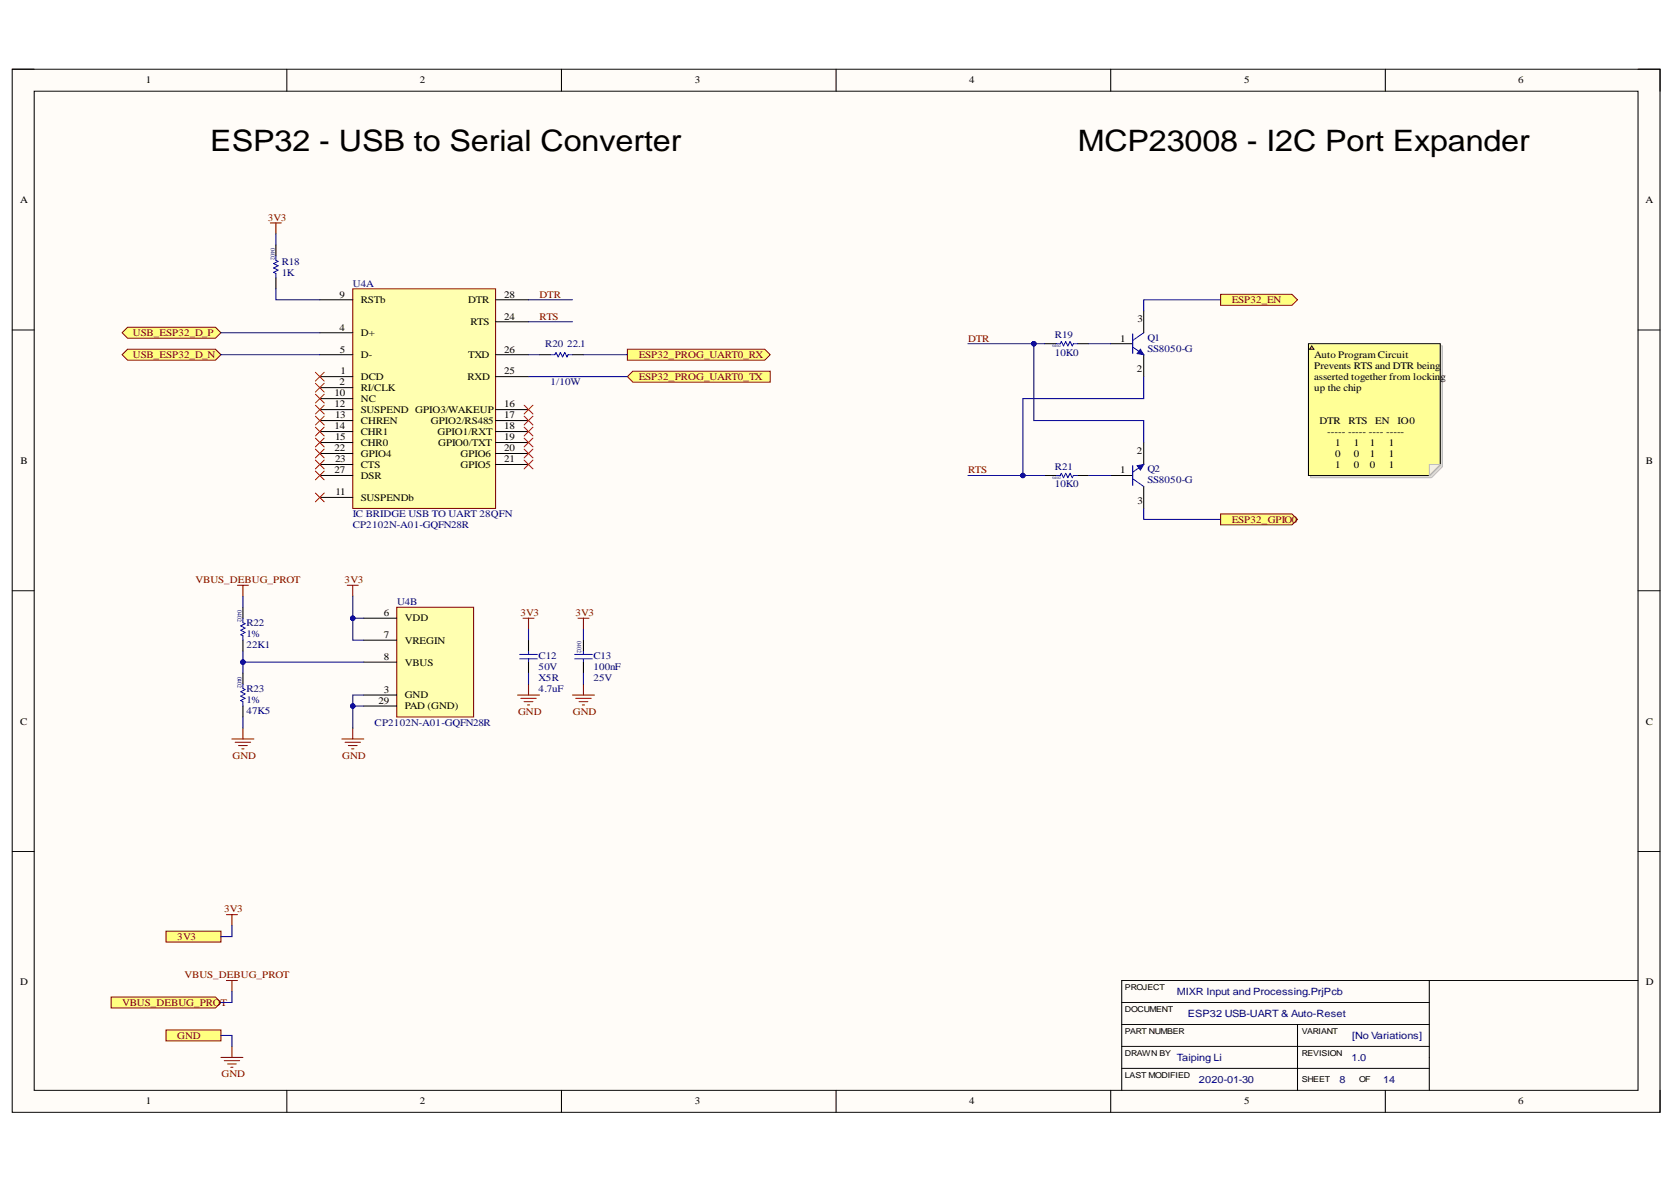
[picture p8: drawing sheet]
<svg xmlns="http://www.w3.org/2000/svg" width="297mm" height="210mm" viewBox="0 0 297 210" stroke-linecap="round" stroke-linejoin="round" font-family="sans-serif">
<path d="M2.2 12.3h292.4v185.1h-292.4z" fill-rule="evenodd" fill="#fffcf8"/>
<path d="M2.2 12.3h292.4v185.1h-292.4z" fill="none" stroke="#000" stroke-width=".18"/>
<path d="M6.1 16.2h284.6v177.3h-284.6z" fill-rule="evenodd" fill="#fffcf8"/>
<g fill="none" stroke="#000" stroke-width=".18">
<path d="M2.2 12.3h3.9M6.1 16.2h284.6v177.3h-284.6zM50.9 12.3v3.9M99.6 12.3v3.9M148.4 12.3v3.9M197.1 12.3v3.9M245.8 12.3v3.9M290.7 12.3h3.9v3.9M2.2 58.5h3.9M290.7 58.6h3.9M2.2 104.8h3.9M290.7 104.8h3.9"/>
<path d="M2.2 151.1h3.9M290.7 151.1h3.9M199 177.9h54.6M253.6 174v19.5M290.7 174h-91.7v19.5M50.9 193.5v3.9M99.6 193.5v3.9M148.4 193.5v3.9M197.1 193.5v3.9M199 189.6h54.6M199 181.8h54.6M199 185.7h54.6"/>
<path d="M230.2 181.8v11.7M245.8 193.5v3.9M294.6 193.5v3.9"/>
</g>
<path d="M62.6 51.2h25.3v39h-25.3z" fill-rule="evenodd" fill="#ffffb0"/>
<path d="M62.6 51.2h25.3v39h-25.3z" fill="none" stroke="#800000" stroke-width=".18"/>
<g fill="none" stroke="#000" stroke-width=".19">
<path d="M56.7 59h5.9M56.7 53.2h5.9M87.9 53.2h5.9M87.9 57.1h5.9M56.7 66.8h5.9M56.7 68.8h5.9M56.7 62.9h5.9M56.7 70.7h5.9M56.7 72.7h5.9M56.7 74.6h5.9M56.7 76.6h5.9M56.7 78.5h5.9"/>
<path d="M87.9 66.8h5.9M87.9 62.9h5.9M87.9 72.7h5.9M87.9 74.6h5.9M87.9 76.6h5.9M87.9 78.5h5.9M56.7 88.3h5.9M56.7 80.5h5.9M56.7 82.4h5.9M56.7 84.4h5.9M87.9 80.5h5.9M87.9 82.4h5.9"/>
</g>
<path d="M70.4 107.7h13.6v19.5h-13.6z" fill-rule="evenodd" fill="#ffffb0"/>
<path d="M70.4 107.7h13.6v19.5h-13.6z" fill="none" stroke="#800000" stroke-width=".18"/>
<g fill="none" stroke="#000" stroke-width=".19">
<path d="M49 43.5v1.9M49 49.3v1.9M95.7 62.9h2M101.6 62.9h1.9M43.1 107.7v2M43.1 113.6v1.9M43.1 119.4v2M64.5 109.7h5.9M64.5 113.6h5.9M64.5 117.5h5.9M93.8 113.6v1.9M93.8 117.5v1.9"/>
<path d="M103.5 113.6v1.9M103.5 117.5v1.9M43.1 125.3v1.9M64.5 123.3h5.9M64.5 125.3h5.9"/>
</g>
<g fill="none" stroke="#800000" stroke-width=".19">
<path d="M48 39.6h1.9M49 39.6v1.9M42.1 103.8h2M43.1 103.8v2M61.6 103.8h2M62.6 103.8v2M92.8 109.7h2M93.8 109.7v1.9M102.6 109.7h1.9M103.5 109.7v1.9M41.2 131.1h3.9M41.7 131.7h2.8"/>
<path d="M42.3 132.3h1.6M42.9 132.9h.4M43.1 129.2v1.9M60.6 131.1h3.9M61.2 131.7h2.8M61.8 132.3h1.6M62.4 132.9h.4M62.6 129.2v1.9M91.8 123.3h3.9M92.4 123.9h2.7M93 124.5h1.6M93.6 125.1h.4"/>
<path d="M93.8 121.4v1.9M101.6 123.3h3.9M102.2 123.9h2.7M102.7 124.5h1.6M103.3 125.1h.4M103.5 121.4v1.9"/>
</g>
<path d="M49 45.4v.8l.3 .2-.7 .4 .7 .4-.7 .3 .7 .4-.7 .4 .4 .2v.8M97.7 62.9h.8l.2-.4 .3 .8 .4-.8 .4 .8 .4-.8 .4 .8 .2-.4h.8M43.1 109.7v.8l.4 .2-.8 .4 .8 .3-.8 .4 .8 .4-.8 .4 .4 .2v.8M92.2 116.9h3.1M92.2 116.1h3.1M93.8 115.5v.6M93.8 116.9v.6M102 116.9h3.1M102 116.1h3.1M103.5 115.5v.6M103.5 116.9v.6M43.1 121.4v.8l.4 .2-.8 .3 .8 .4-.8 .4 .8 .4-.8 .4 .4 .2v.8" fill="none" stroke="#00f" stroke-width=".19"/>
<g fill="none" stroke="#f00" stroke-width=".18">
<path d="M56 66.1l1.5 1.5M56 68l1.5 1.6M56 69.9l1.5 1.6M56 71.9l1.5 1.6M56 73.8l1.5 1.6M56 75.8l1.5 1.6M56 77.7l1.5 1.6M56 79.7l1.5 1.5M57.5 66.1l-1.5 1.5M57.5 68l-1.5 1.6M57.5 69.9l-1.5 1.6M57.5 71.9l-1.5 1.6"/>
<path d="M57.5 73.8l-1.5 1.6M57.5 75.8l-1.5 1.6M57.5 77.7l-1.5 1.6M57.5 79.7l-1.5 1.5M93 71.9l1.6 1.6M93 75.8l1.6 1.6M93 73.8l1.6 1.6M93 77.7l1.6 1.6M93 79.7l1.6 1.5M94.6 71.9l-1.6 1.6M94.6 75.8l-1.6 1.6M94.6 73.8l-1.6 1.6"/>
<path d="M94.6 77.7l-1.6 1.6M94.6 79.7l-1.6 1.5M56 81.6l1.5 1.6M56 83.6l1.5 1.5M56 87.5l1.5 1.5M57.5 81.6l-1.5 1.6M57.5 83.6l-1.5 1.5M57.5 87.5l-1.5 1.5M93 81.6l1.6 1.6M94.6 81.6l-1.6 1.6"/>
</g>
<path d="M197.1 61h3.9M202.9 62.9v3.9" fill="none" stroke="#000" stroke-width=".18"/>
<path d="M201 59.2v3.5M202.9 59l-1.9 1.4M201 61.6l1.9 1.3" fill="none" stroke="#00f" stroke-width=".18"/>
<path d="M202.4 62l.5 .9-1.1-.2z" fill="#00f"/>
<path d="M187.4 61h.7l.2-.4 .4 .8 .4-.8 .4 .8 .4-.8 .4 .8 .2-.4h.7M202.4 62l.5 .9-1.1-.2zM201 85l1.9 1.3M201 82.6v3.5M202.9 82.4l-1.9 1.4" fill="none" stroke="#00f" stroke-width=".18"/>
<path d="M202.9 55.1v3.9M185.4 61h2M191.2 61h2M202.9 78.5v3.9M197.1 84.4h3.9" fill="none" stroke="#000" stroke-width=".18"/>
<path d="M201.8 82.6l1.1-.2-.5 1z" fill="#00f"/>
<path d="M187.4 84.4h.7l.2-.4 .4 .8 .4-.8 .4 .8 .4-.8 .4 .8 .2-.4h.7M201.8 82.6l1.1-.2-.5 1z" fill="none" stroke="#00f" stroke-width=".18"/>
<path d="M185.4 84.4h2M191.2 84.4h2M202.9 86.3v3.9" fill="none" stroke="#000" stroke-width=".18"/>
<path d="M22.6 58.1h15.6l1 .9-1 1h-15.6l-.9-1z" fill-rule="evenodd" fill="#ffff80"/>
<path d="M22.6 58.1h15.6l1 .9-1 1h-15.6l-.9-1z" fill="none" stroke="#800000" stroke-width=".18"/>
<path d="M21.7 62.9l.9-.9h15.6l1 .9-1 1h-15.6z" fill-rule="evenodd" fill="#ffff80"/>
<path d="M21.7 62.9l.9-.9h15.6l1 .9-1 1h-15.6z" fill="none" stroke="#800000" stroke-width=".18"/>
<path d="M216.6 52.2h12.7l.9 1-.9 1h-12.7z" fill-rule="evenodd" fill="#ffff80"/>
<path d="M216.6 52.2h12.7l.9 1-.9 1h-12.7z" fill="none" stroke="#800000" stroke-width=".18"/>
<path d="M216.6 91.2h12.7l.9 1-.9 .9h-12.7z" fill-rule="evenodd" fill="#ffff80"/>
<path d="M216.6 91.2h12.7l.9 1-.9 .9h-12.7z" fill="none" stroke="#800000" stroke-width=".18"/>
<path d="M111.3 66.8l1-.9h24.4v1.9h-24.4z" fill-rule="evenodd" fill="#ffff80"/>
<path d="M111.3 66.8l1-.9h24.4v1.9h-24.4z" fill="none" stroke="#800000" stroke-width=".18"/>
<path d="M111.3 62h24.4l1 .9-1 1h-24.4z" fill-rule="evenodd" fill="#ffff80"/>
<path d="M111.3 62h24.4l1 .9-1 1h-24.4zM40.2 174h1.9M41.2 174v1.9" fill="none" stroke="#800000" stroke-width=".18"/>
<path d="M19.7 176.9h18.5l1 1-1 .9h-18.5z" fill-rule="evenodd" fill="#ffff80"/>
<path d="M19.7 176.9h18.5l1 1-1 .9h-18.5z" fill="none" stroke="#800000" stroke-width=".18"/>
<path d="M40.2 162.3h1.9M41.2 162.3v1.9" fill="none" stroke="#800000" stroke-width=".19"/>
<path d="M29.5 165.2h9.7v2h-9.7z" fill-rule="evenodd" fill="#ffff80"/>
<path d="M29.5 165.2h9.7v2h-9.7z" fill="none" stroke="#800000" stroke-width=".18"/>
<path d="M29.5 182.7h9.7v2h-9.7z" fill-rule="evenodd" fill="#ffff80"/>
<path d="M29.5 182.7h9.7v2h-9.7zM39.2 187.6h3.9M39.8 188.2h2.7M40.4 188.8h1.5M41 189.4h.4M41.2 185.7v1.9" fill="none" stroke="#800000" stroke-width=".18"/>
<path d="M39.2 59h17.5M39.2 62.9h17.5M43.1 117.5h21.4M103.5 111.6v2M41.2 164.2v2h-2" fill="none" stroke="#000080" stroke-width=".19"/>
<path d="M41.2 175.9v2h-2M39.2 183.7h2v2" fill="none" stroke="#000080" stroke-width=".18"/>
<circle cx="43.1" cy="117.5" r=".39" fill="#000080"/>
<circle cx="43.1" cy="117.5" r=".39" fill="none" stroke="#000080" stroke-width=".18"/>
<path d="M49 51.2v2h7.7M64.5 123.3h-1.9v2h1.9" fill="none" stroke="#000080" stroke-width=".19"/>
<circle cx="62.6" cy="125.3" r=".39" fill="#000080"/>
<circle cx="62.6" cy="125.3" r=".39" fill="none" stroke="#000080" stroke-width=".18"/>
<path d="M62.6 105.8v7.8h1.9" fill="none" stroke="#000080" stroke-width=".19"/>
<circle cx="62.6" cy="109.7" r=".39" fill="#000080"/>
<circle cx="62.6" cy="109.7" r=".39" fill="none" stroke="#000080" stroke-width=".18"/>
<path d="M62.6 109.7h1.9" fill="none" stroke="#000080" stroke-width=".19"/>
<circle cx="62.6" cy="109.7" r=".39" fill="#000080"/>
<g fill="none" stroke="#000080" stroke-width=".18">
<path d="M171.8 84.4h9.7"/>
<circle cx="62.6" cy="109.7" r=".39"/>
</g>
<path d="M93.8 57.1h7.8M93.8 53.2h7.8M93.8 66.8h17.5M93.8 62.9h1.9M103.5 62.9h7.8" fill="none" stroke="#000080" stroke-width=".19"/>
<circle cx="181.5" cy="84.4" r=".39" fill="#000080"/>
<g fill="none" stroke="#000080" stroke-width=".18">
<path d="M171.8 61h11.6"/>
<circle cx="181.5" cy="84.4" r=".39"/>
</g>
<circle cx="183.4" cy="61" r=".39" fill="#000080"/>
<g fill="none" stroke="#000080" stroke-width=".18">
<path d="M202.9 66.8v3.9h-21.4v13.7h3.9"/>
<circle cx="183.4" cy="61" r=".39"/>
</g>
<circle cx="181.5" cy="84.4" r=".39" fill="#000080"/>
<g fill="none" stroke="#000080" stroke-width=".18">
<path d="M185.4 61h-2v13.6h19.5v3.9"/>
<circle cx="181.5" cy="84.4" r=".39"/>
</g>
<circle cx="183.4" cy="61" r=".39" fill="#000080"/>
<g fill="none" stroke="#000080" stroke-width=".18">
<path d="M216.6 53.2h-13.7v1.9M193.2 61h3.9M193.2 84.4h3.9M202.9 90.2v2h13.7"/>
<circle cx="183.4" cy="61" r=".39"/>
</g>
<path d="M43.1 115.5v3.9M43.1 127.2v2" fill="none" stroke="#000080" stroke-width=".19"/>
<circle cx="43.1" cy="117.5" r=".39" fill="#000080"/>
<circle cx="43.1" cy="117.5" r=".39" fill="none" stroke="#000080" stroke-width=".18"/>
<path d="M49 41.5v2M43.1 105.8v1.9M62.6 125.3v3.9" fill="none" stroke="#000080" stroke-width=".19"/>
<circle cx="62.6" cy="125.3" r=".39" fill="#000080"/>
<circle cx="62.6" cy="125.3" r=".39" fill="none" stroke="#000080" stroke-width=".18"/>
<path d="M93.8 111.6v2M93.8 119.4v2M103.5 119.4v2" fill="none" stroke="#000080" stroke-width=".19"/>
<path d="M232.6 61.4h23.4v21.4l-2 2h-21.4z" fill-rule="evenodd" fill="#e0ddd7"/>
<path d="M232.6 61.4h23.4v21.4l-2 2h-21.4z" fill="none" stroke="#bfbdba" stroke-width=".18"/>
<path d="M232.2 61h23.4v21.4l-2 2h-21.4z" fill-rule="evenodd" fill="#ffff96"/>
<path d="M232.2 61h23.4v21.4l-2 2h-21.4z" fill="none" stroke="#000" stroke-width=".18"/>
<path d="M253.6 82.4h2l-2 2z" fill="#f2f0d8"/>
<path d="M253.6 82.4h2l-2 2z" fill="none" stroke="#bfbdba" stroke-width=".18"/>
<path d="M232.8 61.4l.4 .6h-.8z" fill="#ffcc78"/>
<path d="M232.8 61.4l.4 .6h-.8z" fill="none" stroke="#300" stroke-width=".18"/>
<g font-size="5.2">
<text x="37.3" y="26.7">ESP32 - USB to Serial Converter</text>
<text x="191.2" y="26.7">MCP23008 - I2C Port Expander</text>
</g>
<g font-size="1.8">
<text x="25.9" y="14.8">1</text>
<text x="74.5" y="14.8">2</text>
<text x="123.3" y="14.8">3</text>
<text x="172" y="14.8">4</text>
<text x="220.8" y="14.8">5</text>
<text x="269.4" y="14.8">6</text>
<text x="3.6" y="36">A</text>
<text x="292" y="36">A</text>
<text x="60.2" y="52.8">9</text>
<text x="64" y="53.8">RSTb</text>
<text x="83.1" y="53.8">DTR</text>
<text x="89.5" y="52.8">28</text>
<text x="60.2" y="58.7">4</text>
<text x="64" y="59.6">D+</text>
<text x="83.5" y="57.6">RTS</text>
<text x="89.5" y="56.7">24</text>
<text x="201.8" y="57.1">3</text>
<text x="60.3" y="62.5">5</text>
<text x="64" y="63.5">D-</text>
<text x="83.1" y="63.5">TXD</text>
<text x="89.5" y="62.5">26</text>
<text x="198.8" y="60.6">1</text>
<text x="233.2" y="63.5">Auto Program Circuit</text>
<text x="233.2" y="65.4">Prevents RTS and DTR being</text>
<text x="59.4" y="70.3">10</text>
<text x="60.2" y="68.4">2</text>
<text x="60.4" y="66.4">1</text>
<text x="64" y="67.5">DCD</text>
<text x="64" y="69.4">RI/CLK</text>
<text x="64" y="71.3">NC</text>
<text x="83" y="67.5">RXD</text>
<text x="89.5" y="66.4">25</text>
<text x="201.7" y="66">2</text>
<text x="233.2" y="67.5">asserted together from lockin</text>
<text x="233.2" y="69.4">up the chip</text>
<text x="255.6" y="67.5">g</text>
<text x="59.4" y="72.3">12</text>
<text x="59.4" y="76.2">14</text>
<text x="59.5" y="74.2">13</text>
<text x="64" y="73.3">SUSPEND GPIO3/WAKEUP</text>
<text x="64" y="75.2">CHREN</text>
<text x="64" y="77.2">CHR1</text>
<text x="76.5" y="75.2">GPIO2/RS485</text>
<text x="77.6" y="77.2">GPIO1/RXT</text>
<text x="89.5" y="72.3">16</text>
<text x="89.5" y="74.2">17</text>
<text x="89.5" y="76.2">18</text>
<text x="234.1" y="75.2">DTR</text>
<text x="235.5" y="77.2">----- ----- ---- -----</text>
<text x="239.3" y="75.2">RTS</text>
<text x="244" y="75.2">EN</text>
<text x="248" y="75.2">IO0</text>
<text x="3.6" y="82.2">B</text>
<text x="59.4" y="80">22</text>
<text x="59.4" y="83.9">27</text>
<text x="59.5" y="78.1">15</text>
<text x="59.5" y="82">23</text>
<text x="64" y="79.1">CHR0</text>
<text x="64" y="81.1">GPIO4</text>
<text x="64" y="83">CTS</text>
<text x="77.7" y="79.1">GPIO0/TXT</text>
<text x="81.7" y="81.1">GPIO6</text>
<text x="81.7" y="83">GPIO5</text>
<text x="89.5" y="78.1">19</text>
<text x="89.5" y="80">20</text>
<text x="89.5" y="82">21</text>
<text x="198.8" y="83.9">1</text>
<text x="201.7" y="80.5">2</text>
<text x="236.9" y="79.1">1</text>
<text x="236.9" y="81.1">0</text>
<text x="236.9" y="83">1</text>
<text x="240.2" y="79.1">1</text>
<text x="240.2" y="81.1">0</text>
<text x="240.2" y="83">0</text>
<text x="243.1" y="79.1">1</text>
<text x="243.1" y="81.1">1</text>
<text x="243.1" y="83">0</text>
<text x="246.4" y="79.1">1</text>
<text x="246.4" y="81.1">1</text>
<text x="246.4" y="83">1</text>
<text x="292.1" y="82.2">B</text>
<text x="59.5" y="87.8">11</text>
<text x="64" y="88.8">SUSPENDb</text>
<text x="64" y="85">DSR</text>
<text x="201.8" y="89.4">3</text>
<text x="236.9" y="85">0</text>
<text x="240.2" y="85">1</text>
<text x="243.1" y="85">1</text>
<text x="246.4" y="85">0</text>
<text x="68.1" y="109.3">6</text>
<text x="68.1" y="113.2">7</text>
<text x="71.8" y="110.2">VDD</text>
<text x="68.1" y="117.1">8</text>
<text x="71.8" y="114.2">VREGIN</text>
<text x="71.8" y="118.1">VBUS</text>
<text x="67.2" y="124.9">29</text>
<text x="68.1" y="122.9">3</text>
<text x="71.8" y="123.9">GND</text>
<text x="71.8" y="125.9">PAD (GND)</text>
<text x="3.6" y="128.6">C</text>
<text x="292.1" y="128.6">C</text>
<text x="3.6" y="174.8">D</text>
<text x="292.1" y="174.8">D</text>
<text x="25.9" y="195.9">1</text>
<text x="74.5" y="195.9">2</text>
<text x="123.3" y="195.9">3</text>
<text x="172" y="195.9">4</text>
<text x="220.8" y="195.9">5</text>
<text x="269.4" y="195.9">6</text>
</g>
<g font-size="1.8" fill="#800000">
<text x="47.5" y="39.1">3V3</text>
<text x="95.7" y="52.8">DTR</text>
<text x="218.6" y="53.8">ESP32_EN</text>
<text x="23.6" y="59.6">USB_ESP32_D_P</text>
<text x="95.7" y="56.7">RTS</text>
<text x="23.6" y="63.5">USB_ESP32_D_N</text>
<text x="113.3" y="63.5">ESP32_PROG_UART0_RX</text>
<text x="171.8" y="60.6">DTR</text>
<text x="113.3" y="67.5">ESP32_PROG_UART0_TX</text>
<text x="171.8" y="83.9">RTS</text>
<text x="218.6" y="92.7">ESP32_GPIO0</text>
<text x="34.7" y="103.5">VBUS_DEBUG_PROT</text>
<text x="61.2" y="103.5">3V3</text>
<text x="92.4" y="109.3">3V3</text>
<text x="102.1" y="109.3">3V3</text>
<text x="91.9" y="126.8">GND</text>
<text x="101.7" y="126.8">GND</text>
<text x="41.3" y="134.7">GND</text>
<text x="60.7" y="134.7">GND</text>
<text x="39.8" y="161.9">3V3</text>
<text x="31.5" y="166.8">3V3</text>
<text x="32.7" y="173.5">VBUS_DEBUG_PROT</text>
<text x="21.7" y="178.4">VBUS_DEBUG_PROT</text>
<text x="31.5" y="184.3">GND</text>
<text x="39.3" y="191.1">GND</text>
</g>
<g font-size="1.8" fill="#000080">
<text x="50" y="47">R18</text>
<text x="50" y="48.9">1K</text>
<text x="62.6" y="50.9">U4A</text>
<text x="96.8" y="61.5">R20</text>
<text x="100.7" y="61.5">22.1</text>
<text x="187.2" y="63.1">10K0</text>
<text x="187.2" y="60">R19</text>
<text x="203.6" y="62.4">SS8050-G</text>
<text x="203.6" y="60.4">Q1</text>
<text x="97.7" y="68.4">1/10W</text>
<text x="187.2" y="83.3">R21</text>
<text x="203.6" y="83.8">Q2</text>
<text x="187.2" y="86.5">10K0</text>
<text x="203.6" y="85.7">SS8050-G</text>
<text x="62.6" y="93.7">CP2102N-A01-GQFN28R</text>
<text x="62.6" y="91.8">IC BRIDGE USB TO UART 28QFN</text>
<text x="70.5" y="107.4">U4B</text>
<text x="43.7" y="113">1%</text>
<text x="43.7" y="111.1">R22</text>
<text x="43.7" y="115">22K1</text>
<text x="95.6" y="118.8">50V</text>
<text x="95.6" y="116.9">C12</text>
<text x="105.3" y="118.8">100nF</text>
<text x="105.3" y="116.9">C13</text>
<text x="43.7" y="124.7">1%</text>
<text x="43.7" y="122.7">R23</text>
<text x="95.6" y="120.8">X5R</text>
<text x="95.6" y="122.7">4.7uF</text>
<text x="105.3" y="120.8">25V</text>
<text x="43.7" y="126.6">47K5</text>
<text x="66.5" y="128.7">CP2102N-A01-GQFN28R</text>
<text x="208.8" y="176.5">MIXR Input and Processing.PrjPcb</text>
<text x="210.8" y="180.4">ESP32 USB-UART &amp; Auto-Reset</text>
<text x="240" y="184.3">[No Variations]</text>
<text x="208.8" y="188.2">Taiping Li</text>
<text x="239.8" y="188.2">1.0</text>
<text x="212.7" y="192.1">2020-01-30</text>
<text x="237.7" y="192.1">8</text>
<text x="245.5" y="192.1">14</text>
</g>
<g font-size="1.4">
<text x="199.6" y="175.7">PROJECT</text>
<text x="199.6" y="179.5">DOCUMENT</text>
<text x="199.6" y="183.4">PART NUMBER</text>
<text x="231" y="183.4">VARIANT</text>
<text x="199.6" y="187.3">DRAWN BY</text>
<text x="199.6" y="191.2">LAST MODIFIED</text>
<text x="231" y="187.3">REVISION</text>
<text x="231" y="192">SHEET</text>
<text x="241.1" y="192">OF</text>
</g>
<g font-size="1.1" fill="#000080">
<text x="48" y="44" transform="rotate(90 48 44)">0402</text>
<text x="42.1" y="108.3" transform="rotate(90 42.1 108.3)">0402</text>
<text x="102.4" y="113.8" transform="rotate(90 102.4 113.8)">0402</text>
<text x="42.1" y="120" transform="rotate(90 42.1 120)">0402</text>
</g>
<g font-size=".7" fill="#000080">
<text x="186.8" y="61.6">0402</text>
<text x="186.8" y="85">0402</text>
</g>
</svg>
